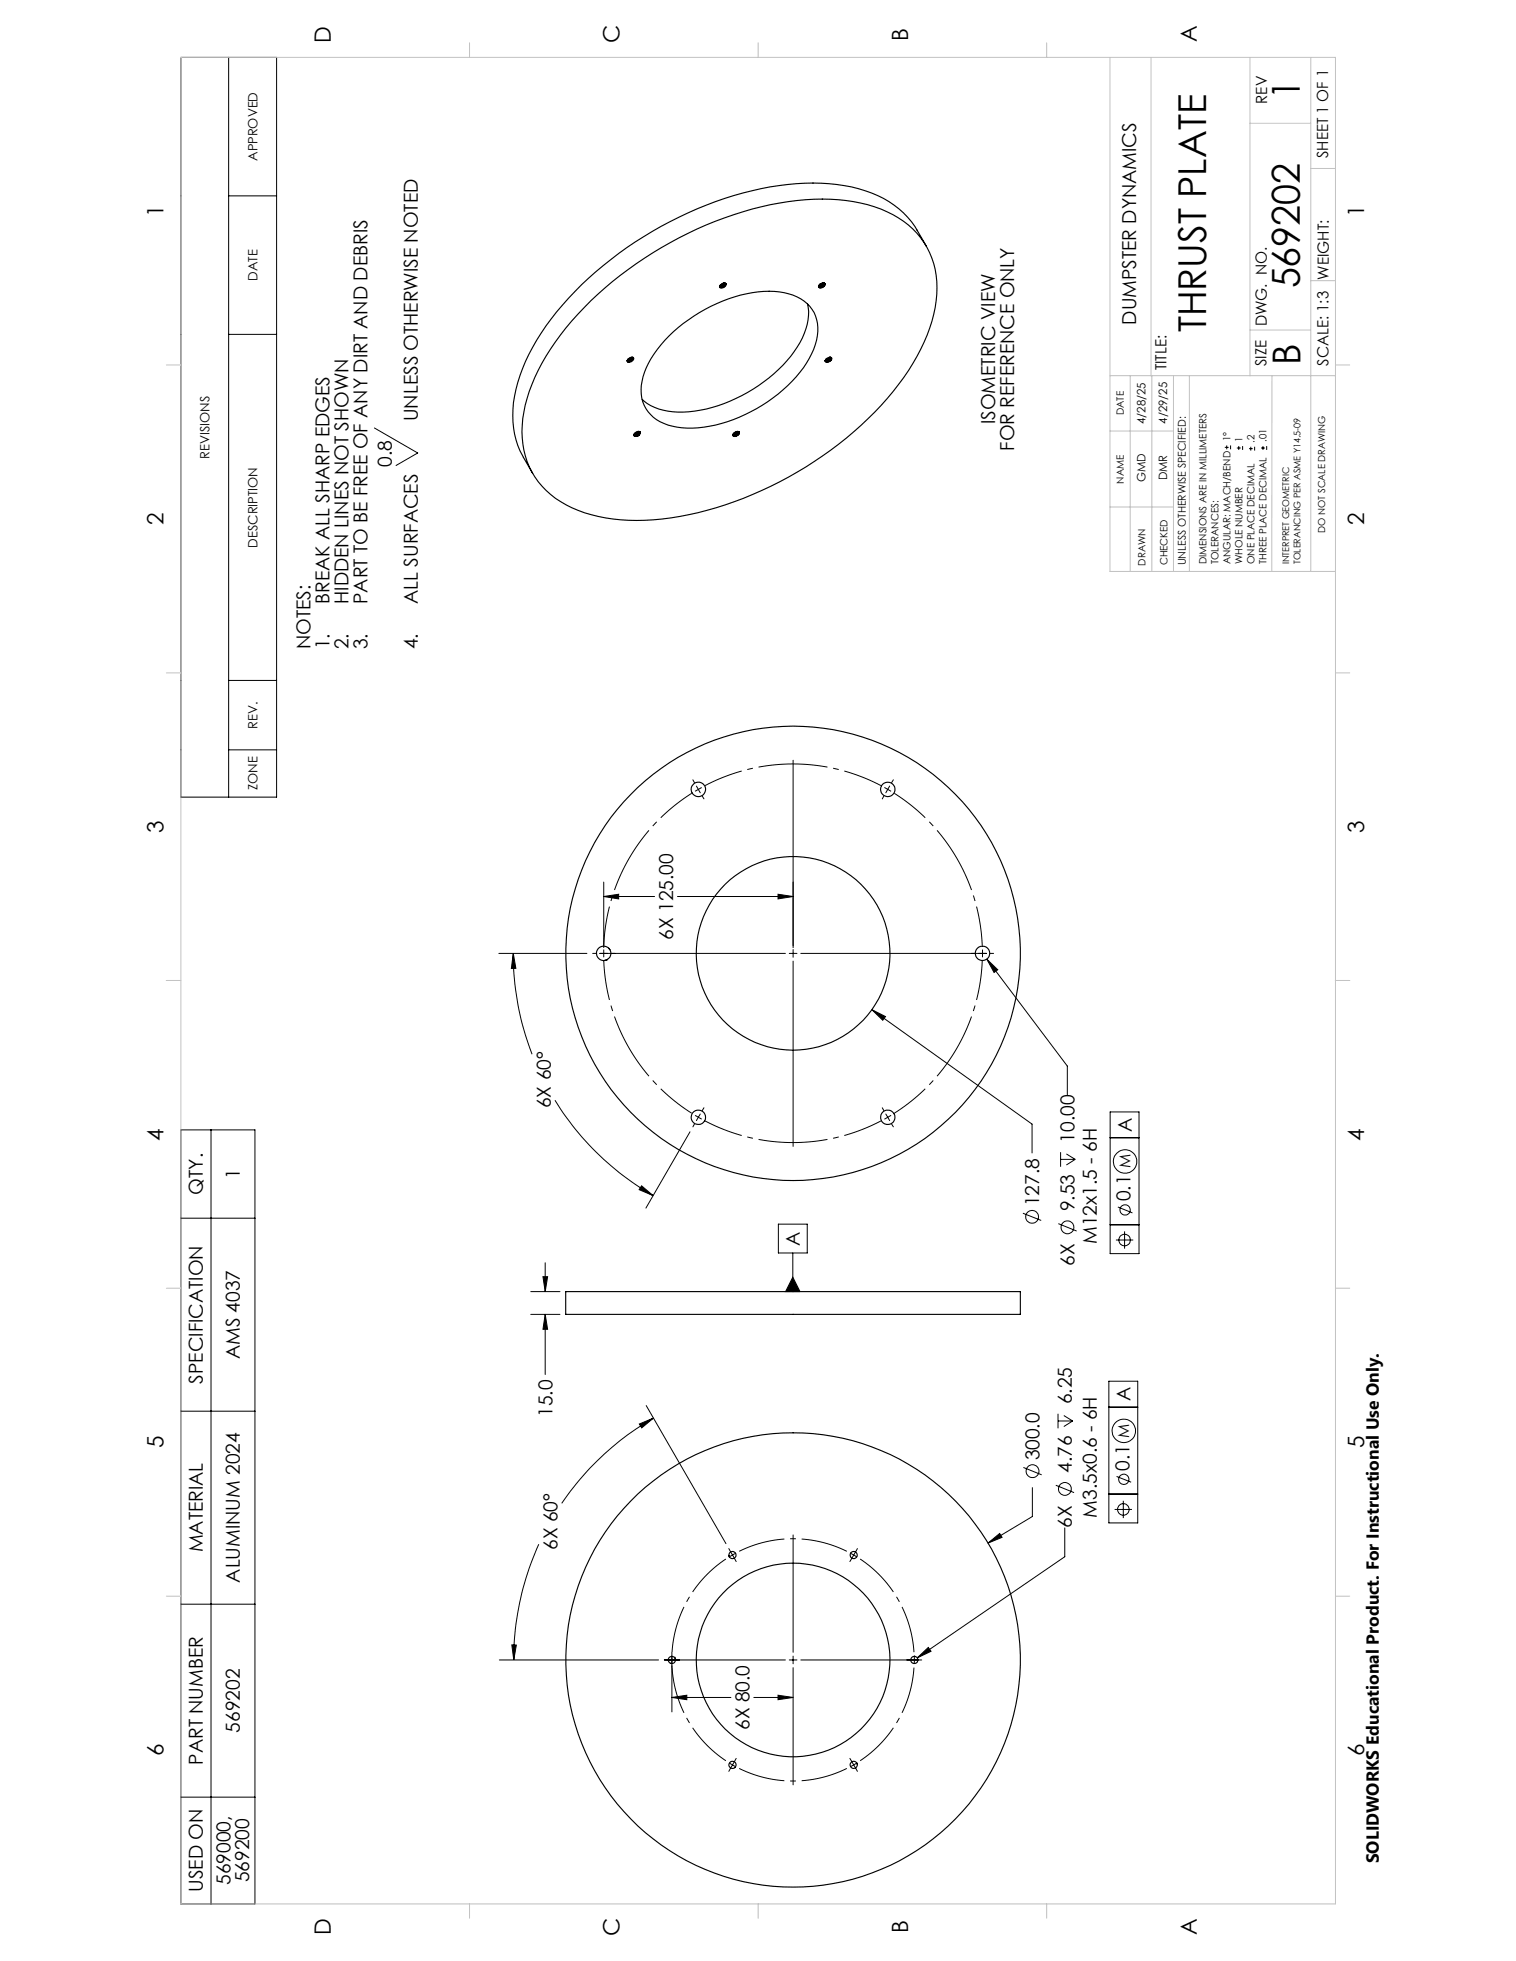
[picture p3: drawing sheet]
<svg xmlns="http://www.w3.org/2000/svg" width="216mm" height="279mm" viewBox="0 0 216 279" stroke-linecap="round" stroke-linejoin="round" font-family="sans-serif">
<g fill="none" stroke="#000" stroke-width=".16">
<path d="M131.9 35.1a16.5 16.5 0 0 0-3.2-4.8 17 17 0 0 0-10.6-4.1 42.3 42.3 0 0 0-21.4 4.7 50.9 50.9 0 0 0-18.9 15.5 23.9 23.9 0 0 0-4.7 11.9 11.9 11.9 0 0 0 1.4 6.9l1.4 2.2M84.2 42.8a53.3 53.3 0 0 1 28-14.1 26.4 26.4 0 0 1 13.2 1.1 11.7 11.7 0 0 1 7.9 9.4 19 19 0 0 1-2.7 11.5 45.1 45.1 0 0 1-15.8 15.8 48.8 48.8 0 0 1-23 7.6 21 21 0 0 1-12.7-3.1 11.6 11.6 0 0 1-4.7-11.3 25.5 25.5 0 0 1 5.4-12l1.6-2zM89.4 51.5l.2 .1M89.5 51.2l.2-.2h.5a.52 .52 0 0 1-.3 .5 .52 .52 0 0 1-.6-.1zM89.5 51.5v.1M89.5 51.5l.1 .1M89.9 50.9l-.4 .2M89.9 50.9l-.5 .3M90 50.9l-.3 .3h-.3M90 50.9l-.3 .3-.3 .1M90.1 50.9l-.3 .4h-.4M90.1 50.9l-.3 .4-.4 .1"/>
<path d="M90.2 51l-.4 .4h-.5a.64 .64 0 0 0 .9-.4M90.2 51a.59 .59 0 0 1-.9 .4l.2 .1M95.3 47.9a21.9 21.9 0 0 1 14.2-6.4 7.2 7.2 0 0 1 6.1 2.6 6 6 0 0 1 .3 5.7 18.9 18.9 0 0 1-9 8.8 17.7 17.7 0 0 1-10.5 2.3 5.7 5.7 0 0 1-4.9-3.7 8.1 8.1 0 0 1 1.7-6.8l.9-1.3zM102.5 40.8l.2 .1 .4-.2 .2-.3a.66 .66 0 0 1-.8 .5M102.6 40.6l.3-.2h.4a.51 .51 0 0 1-.2 .6 .51 .51 0 0 1-.6-.1zM103.1 40.3l-.5 .3M103.2 40.3l-.3 .3-.4 .1M103.2 40.3l-.2 .3-.5 .1M103.3 40.4l-.3 .3-.5 .1M103.4 40.4a.62 .62 0 0 1-.9 .5M115 43.3a8.5 8.5 0 0 1-1.9 6.8 21.9 21.9 0 0 1-15.8 8.6 7.9 7.9 0 0 1-5.8-1.8M116.7 40.6l.4-.3a.29 .29 0 0 1 .4 .2 .59 .59 0 0 1-.9 .4z"/>
<path d="M116.9 40.4l-.1 .1M117.1 40.4l-.3 .1M117.2 40.3l-.5 .3M117.2 40.3l-.3 .3h-.2M117.3 40.3v.1a.7 .7 0 0 1-.7 .3M117.3 40.3v.1a.71 .71 0 0 1-.7 .3M117.3 40.4l.1-.1a.69 .69 0 0 1-.8 .5M117.4 40.4h-.1a.68 .68 0 0 1-.7 .4M117.4 40.4h.1a.68 .68 0 0 1-.9 .4M117.5 40.4l-.1 .2a.69 .69 0 0 1-.8 .3 .57 .57 0 0 0 .9-.5l-.1 .1M117.5 51.4l.6-.2 .2-.2a.74 .74 0 0 1-.8 .4zM117.6 51.2l.6-.3-.2 .2-.4 .1"/>
<path d="M117.7 51.1l.2-.1a.36 .36 0 0 1 .6 .1 .6 .6 0 0 1-1 .4zM118.2 50.9l-.2 .3-.4 .1M118.3 50.9a.67 .67 0 0 1-.8 .4M118.4 51a.58 .58 0 0 1-.9 .4l.3 .1a.62 .62 0 0 0 .6-.5 .67 .67 0 0 1-.9 .4M90.3 61.9l.3-.1 .4-.3-.3 .4h-.4M90.4 61.7l.5-.2h.3a.56 .56 0 0 1-.3 .6 .56 .56 0 0 1-.6 0zM90.8 61.5l-.4 .2M91 61.5l-.4 .3h-.3h.3l.3-.3M91 62l-.4 .2M91 62a.53 .53 0 0 1-.7 .1M91.1 61.5l-.1 .2-.3 .3h-.4M91.2 61.5l-.1 .3-.3 .2h-.5a.6 .6 0 0 0 .7-.1v.1"/>
<path d="M104.5 61.7l.5-.2h.3a.56 .56 0 0 1-.3 .6 .56 .56 0 0 1-.6 0zM104.9 61.5l-.4 .2M105 61.5l-.5 .3M105 61.5l-.6 .3M105.1 61.5l-.3 .3-.4 .1 .4-.1 .3-.3M105.2 61.5l-.3 .4-.5 .1 .5-.1 .3-.4M105.2 61.5a.64 .64 0 0 1-.8 .5M105.3 61.6a.65 .65 0 0 1-.9 .4M105.3 61.6a.62 .62 0 0 1-.9 .4M86.3 136.8l-.3 .1M86.5 136.7l-.1 .1M86.7 135.1l.2 .2"/>
<path d="M80.6 184h64.7v3.3h-64.7zM95.5 237h.2M96.1 236.3h.1M103.8 221.6l.1 .2M130.2 236h.2M104.8 251.7l-.2 .2M122 251.2l.1 .2"/>
<circle cx="99.5" cy="112.5" r="1.03"/>
<circle cx="126.4" cy="112.5" r="1.04"/>
<circle cx="86" cy="135.8" r="1.03"/>
<circle cx="112.9" cy="135.8" r="32.4"/>
<circle cx="113" cy="135.8" r="13.8"/>
<circle cx="139.9" cy="135.8" r="1.03"/>
<circle cx="99.5" cy="159.2" r="1.02"/>
<circle cx="126.4" cy="159.2" r="1.03"/>
<circle cx="95.7" cy="236.5" r=".52"/>
<circle cx="104.3" cy="221.6" r=".52"/>
<circle cx="113" cy="236.5" r="13.8"/>
<circle cx="113" cy="236.5" r="32.4"/>
<circle cx="121.6" cy="221.6" r=".51"/>
<circle cx="130.2" cy="236.5" r=".52"/>
<circle cx="104.3" cy="251.5" r=".51"/>
<circle cx="121.6" cy="251.5" r=".51"/>
</g>
<g fill="none" stroke="#000" stroke-width=".14">
<path d="M25.8 8.2h13.6v105.4h-13.6zM32.6 8.2v105.4M32.6 27.9h6.8M32.6 47.6h6.8M53.3 61l6.2 3.5-3.1 1.8M174.4 63.7h.6M174.7 63.5v.5M175.3 63.5v.5M176.1 63.8h.6M176.4 63.6v.5M177 63.6v.5M177.9 63.9h.5"/>
<path d="M178.1 63.6v.6M178.7 63.6v.6M179.6 63.8h.5M179.9 63.6v.5M180.4 63.6v.5M32.6 96.9h6.8M32.6 106.8h6.8M98.7 111.1l.2 .4M99.2 112l.5 1M99.9 112.2l-.9 .6M100 113.4l.3 .4M113 108.3v26.7"/>
<path d="M125.9 113.4l-.3 .4M125.9 112.2l1 .6M126.7 112l-.5 1M127.2 111.1l-.2 .4M71 135.8h12.6M73.1 135.8l.4 2.2h-.7zM73.1 135.8a39.3 39.3 0 0 0 2.7 14.4M84.4 135.8h.5M85.4 135.8h26.5M86 135.3v1.1M86 127.7l2.1-.3v.7zM86 125.7v9.3"/>
<path d="M86 127.7h7.2M96.5 127.7h16.5M110.8 127.4l2.2 .3-2.2 .4zM112.4 135.8h1.1M113 135.3v1.1M113 136.9v26.4M114 135.8h26.5M139.9 135.3v1.1M140.5 136.7l1.6 1.5-.5 .4zM140.5 136.7l11.5 15.2v4.1M141 135.8h.5M79 156.8a39.7 39.7 0 0 0 14 13.5"/>
<path d="M99 158.9l.5 .3M99.5 159.2l.4 .3M99.5 159.2l-.3 .5M99.7 158.7l-.2 .5M100.3 157.8l-.3 .4M124.2 143.9l1.9 .9-.4 .6zM124.2 143.9l22.8 16.3v4.1M125.6 157.8l.3 .4M126.2 158.7l.2 .5M126.4 159.2l-.5 .3M126.4 159.2l.3 .5M126.9 158.9l-.5 .3"/>
<path d="M158.1 158.4h4.1v20.2h-4.1zM25.8 161h10.5v110.3h-10.5zM25.8 173.6h10.5M30.1 161v110.3M77.6 179.9v4.1M91.4 169l1.6 1.3-2-.8zM98.3 161.3l-6.3 10.8M98.9 160.1l-.2 .5M110.9 174.4h4.1v4.1h-4.1zM112.9 178.5v5.5M127 160.1l.2 .5M145.7 172.9l2.6 1"/>
<path d="M150.7 174.3l2.6 1.1M151 164.2v2M151 165.2h2.1M151.9 164.4l1.2 .8M153.1 165.2l-1.2 .8M158.1 174.5h4.1M158.1 162.1h4.1M158.9 176.7h2.5M159.2 172l2.1 .8M160.2 175.4v2.5M75.6 184h4.1M75.6 187.3h4.1"/>
<path d="M77.3 181.9h.7l-.4 2.1zM77.6 187.3l.4 2.1h-.7zM77.6 187.3v8.5M112.9 182l1 2h-2zM157.9 196.8h4.1v20.2h-4.1zM25.8 201.1h10.5M91 202.9l2.1-.9-1.7 1.4zM92 200.3l11.4 19.6M93.1 202a39.7 39.7 0 0 0-13.1 12.2M113 218.7v16.7M140.7 219.9l1.7-1.4 .3 .5zM145.7 209.1l2.6 1"/>
<path d="M147 212v4.1l-6.3 3.8M150.4 211.6l2.6 1.1M150.7 201.4v2.1M150.7 202.5h2.1M151.5 201.7l1.3 .8M151.6 217.7v4.1l-21 14.4M152.8 202.5l-1.3 .8M157.9 212.9h4.1M157.9 200.5h4.1M158.7 215.1h2.5M159 210.4l2.1 .8M160 213.8v2.5"/>
<path d="M25.8 228.6h10.5M71.1 236.5h22.7M72.9 234.4h.6l-.3 2.1zM76.7 220a40 40 0 0 0-3.5 16.5M94.6 236.5h17.3M95.7 236v1.1M95.7 235.4v8.5M103.8 220.6l.5 1M104.3 221.6l-.5 .2M104.3 221.6l.5 .9M104.8 221.3l-.5 .3M112.4 236.5h1.1"/>
<path d="M113 236v1.1M113 237.6v16.7M114 236.5h17.3M121.1 221.3l.5 .3M121.6 221.6l.4 .2M121.6 221.6l-.6 .9M122.1 220.6l-.5 1M130.2 236v1.1M130.6 236.2l1.6-1.5 .4 .6zM25.8 256.1h10.5M95.7 241.9l2.1-.4v.7zM95.7 241.9h8.4"/>
<path d="M103.8 251.2l.5 .3M104.3 251.5l.5 .2M104.3 251.5l-.5 .9M104.8 250.5l-.5 1M107.4 241.9h5.6M110.8 241.5l2.2 .4-2.2 .3zM121 250.5l.6 1M121.6 251.5l-.5 .2M121.6 251.5l.5 .9M122 251.2l-.4 .3"/>
<circle cx="147" cy="173.4" r=".91"/>
<circle cx="152" cy="174.9" r=".92"/>
<circle cx="160.2" cy="176.7" r=".83"/>
<circle cx="160.2" cy="172.4" r=".74"/>
<circle cx="160.2" cy="165.5" r="1.67"/>
<circle cx="147" cy="209.6" r=".92"/>
<circle cx="151.7" cy="212.1" r=".92"/>
<circle cx="160" cy="215.1" r=".82"/>
<circle cx="160" cy="210.8" r=".73"/>
<circle cx="160.1" cy="203.9" r="1.67"/>
</g>
<path d="M95.7 237.6a17.3 17.3 0 0 0 7.7 13.3M103.4 222.1a17.3 17.3 0 0 0-7.7 13.3M120.6 221a17.3 17.3 0 0 0-15.3 0M130.2 235.4a17.3 17.3 0 0 0-7.7-13.3M105.3 252a17.3 17.3 0 0 0 15.3 0M122.5 250.9a17.3 17.3 0 0 0 7.7-13.3" fill="none" stroke="#000" stroke-width=".14" stroke-dasharray="9.9 .8 .8 .8" stroke-dashoffset="3.2" stroke-linecap="butt"/>
<path d="M98.5 113a27 27 0 0 0-12.5 21.7M125.5 111.9a27 27 0 0 0-25.1 0M86 136.9a27 27 0 0 0 12.5 21.7M139.9 134.7a27 27 0 0 0-12.5-21.7M100.4 159.7a27 27 0 0 0 25.1 0M127.4 158.6a27 27 0 0 0 12.5-21.7" fill="none" stroke="#000" stroke-width=".14" stroke-dasharray="9.9 .8 .8 .8" stroke-dashoffset="4.2" stroke-linecap="butt"/>
<g fill="none" stroke="#c0c0c0" stroke-width=".14">
<path d="M25.8 8.2h164.4v263.1h-164.4zM66.9 6.1v2.1M108 6.1v2.1M149.1 6.1v2.1M158.1 8.2v73.2h32.1M163.9 8.2v45.3M178 8.2v45.3M178 17.6h8.7M186.7 8.2v73.1M186.7 40h3.5M186.7 24h3.5M23.7 52h2.1"/>
<path d="M158.1 53.5h32.1M161 53.5v27.9M164 53.5v27.9M167.1 53.5v27.9M169.4 53.5v27.9M178 47h8.7M181.1 53.5v27.8M190.2 52h2M158.1 61.4h9M158.1 72.2h9M23.7 95.9h2.1M190.2 95.9h2"/>
<path d="M23.7 139.7h2.1M190.2 139.7h2M23.7 183.5h2.1M190.2 183.5h2M23.7 227.4h2.1M190.2 227.4h2M66.9 271.3v2M108 271.2v2.1M149.1 271.3v2"/>
</g>
<g fill="#000">
<path d="M112.9 182l1 2h-2z"/>
<path d="M140.7 219.9l2-.9-.3-.5zM91 202.9l2.1-.9-1.7 1.4zM72.9 234.4h.6l-.3 2.1zM95.7 241.9l2.1-.4v.7zM110.8 241.5l2.2 .4-2.2 .3zM130.6 236.2l2-.9-.4-.6zM77.3 181.9h.7l-.4 2.1zM77.6 187.3l.4 2.1h-.7zM91.4 169l-.4 .5 2 .8zM73.1 135.8l-.3 2.2h.7zM124.2 143.9l1.5 1.5 .4-.6zM86 127.7l2.1-.3v.7zM110.8 127.4l2.2 .3-2.2 .4zM140.5 136.7l1.1 1.9 .5-.4z"/>
</g>
<g font-size="5.5">
<text x="185.1" y="14" transform="rotate(-90 185.1 14)">1</text>
<text x="185.1" y="41.1" transform="rotate(-90 185.1 41.1)">569202</text>
<text x="171.8" y="47.3" transform="rotate(-90 171.8 47.3)">THRUST PLATE</text>
<text x="185.2" y="52.1" transform="rotate(-90 185.2 52.1)">B</text>
</g>
<g font-size="3.2">
<text x="129.3" y="5.8" transform="rotate(-90 129.3 5.8)">B</text>
<text x="47.1" y="6.1" transform="rotate(-90 47.1 6.1)">D</text>
<text x="88.2" y="6.2" transform="rotate(-90 88.2 6.2)">C</text>
<text x="170.5" y="6" transform="rotate(-90 170.5 6)">A</text>
<text x="23.3" y="31" transform="rotate(-90 23.3 31)">1</text>
<text x="194.3" y="31" transform="rotate(-90 194.3 31)">1</text>
<text x="23.3" y="74.8" transform="rotate(-90 23.3 74.8)">2</text>
<text x="194.3" y="74.8" transform="rotate(-90 194.3 74.8)">2</text>
<text x="23.3" y="118.7" transform="rotate(-90 23.3 118.7)">3</text>
<text x="194.3" y="118.7" transform="rotate(-90 194.3 118.7)">3</text>
<text x="23.3" y="162.5" transform="rotate(-90 23.3 162.5)">4</text>
<text x="194.3" y="162.5" transform="rotate(-90 194.3 162.5)">4</text>
<text x="23.3" y="206.4" transform="rotate(-90 23.3 206.4)">5</text>
<text x="194.3" y="206.4" transform="rotate(-90 194.3 206.4)">5</text>
<text x="23.3" y="250.2" transform="rotate(-90 23.3 250.2)">6</text>
<text x="194.3" y="250.2" transform="rotate(-90 194.3 250.2)">6</text>
<text x="47.1" y="275.7" transform="rotate(-90 47.1 275.7)">D</text>
<text x="88.2" y="275.8" transform="rotate(-90 88.2 275.8)">C</text>
<text x="129.3" y="275.5" transform="rotate(-90 129.3 275.5)">B</text>
<text x="170.5" y="275.7" transform="rotate(-90 170.5 275.7)">A</text>
</g>
<g font-size="2.7">
<text x="161.8" y="46.3" transform="rotate(-90 161.8 46.3)">DUMPSTER DYNAMICS</text>
<text x="59.5" y="60" transform="rotate(-90 59.5 60)">UNLESS OTHERWISE NOTED</text>
<text x="141.7" y="60.4" transform="rotate(-90 141.7 60.4)">ISOMETRIC VIEW</text>
<text x="144.4" y="64.2" transform="rotate(-90 144.4 64.2)">FOR REFERENCE ONLY</text>
<text x="55.8" y="66.5" transform="rotate(-90 55.8 66.5)">0.8</text>
<text x="46.9" y="86" transform="rotate(-90 46.9 86)">BREAK ALL SHARP EDGES</text>
<text x="49.6" y="86" transform="rotate(-90 49.6 86)">HIDDEN LINES NOT SHOWN</text>
<text x="52.3" y="86" transform="rotate(-90 52.3 86)">PART TO BE FREE OF ANY DIRT AND DEBRIS</text>
<text x="59.5" y="86" transform="rotate(-90 59.5 86)">ALL SURFACES</text>
<text x="44.2" y="92.5" transform="rotate(-90 44.2 92.5)">NOTES:</text>
<text x="46.9" y="92.5" transform="rotate(-90 46.9 92.5)">1.</text>
<text x="49.6" y="92.5" transform="rotate(-90 49.6 92.5)">2.</text>
<text x="52.3" y="92.5" transform="rotate(-90 52.3 92.5)">3.</text>
<text x="59.5" y="92.5" transform="rotate(-90 59.5 92.5)">4.</text>
<text x="95.9" y="133.9" transform="rotate(-90 95.9 133.9)">6X 125.00</text>
<text x="78.4" y="157.9" transform="rotate(-90 78.4 157.9)">6X 60°</text>
<text x="161.2" y="161.3" transform="rotate(-90 161.2 161.3)">A</text>
<text x="153" y="162.8" transform="rotate(-90 153 162.8)">10.00</text>
<text x="28.9" y="170.2" transform="rotate(-90 28.9 170.2)">QTY.</text>
<text x="34.2" y="168" transform="rotate(-90 34.2 168)">1</text>
<text x="148" y="171.9" transform="rotate(-90 148 171.9)">127.8</text>
<text x="153" y="172.6" transform="rotate(-90 153 172.6)">9.53</text>
<text x="161" y="171.2" transform="rotate(-90 161 171.2)">0.1</text>
<text x="113.9" y="177.5" transform="rotate(-90 113.9 177.5)">A</text>
<text x="156.2" y="177.2" transform="rotate(-90 156.2 177.2)">M12x1.5 - 6H</text>
<text x="153" y="180.4" transform="rotate(-90 153 180.4)">6X</text>
<text x="28.9" y="197.2" transform="rotate(-90 28.9 197.2)">SPECIFICATION</text>
<text x="34.2" y="193.7" transform="rotate(-90 34.2 193.7)">AMS 4037</text>
<text x="78.7" y="201.9" transform="rotate(-90 78.7 201.9)">15.0</text>
<text x="152.6" y="200.1" transform="rotate(-90 152.6 200.1)">6.25</text>
<text x="161" y="199.6" transform="rotate(-90 161 199.6)">A</text>
<text x="148" y="208.1" transform="rotate(-90 148 208.1)">300.0</text>
<text x="152.6" y="209.9" transform="rotate(-90 152.6 209.9)">4.76</text>
<text x="160.8" y="209.6" transform="rotate(-90 160.8 209.6)">0.1</text>
<text x="28.9" y="221.2" transform="rotate(-90 28.9 221.2)">MATERIAL</text>
<text x="79.4" y="220.9" transform="rotate(-90 79.4 220.9)">6X 60°</text>
<text x="152.6" y="217.7" transform="rotate(-90 152.6 217.7)">6X</text>
<text x="156.2" y="216.2" transform="rotate(-90 156.2 216.2)">M3.5x0.6 - 6H</text>
<text x="34.2" y="225.5" transform="rotate(-90 34.2 225.5)">ALUMINUM 2024</text>
<text x="28.9" y="251.4" transform="rotate(-90 28.9 251.4)">PART NUMBER</text>
<text x="34.2" y="246.9" transform="rotate(-90 34.2 246.9)">569202</text>
<text x="106.8" y="246.5" transform="rotate(-90 106.8 246.5)">6X 80.0</text>
<text x="28.9" y="269.6" transform="rotate(-90 28.9 269.6)">USED ON</text>
<text x="32.8" y="268.6" transform="rotate(-90 32.8 268.6)">569000,</text>
<text x="35.5" y="268.2" transform="rotate(-90 35.5 268.2)">569200</text>
</g>
<text font-size="2.5" x="196.4" y="265.5" transform="rotate(-90 196.4 265.5)">SOLIDWORKS Educational Product. For Instructional Use Only.</text>
<g font-size="2.2">
<text x="180.5" y="14.8" transform="rotate(-90 180.5 14.8)">REV</text>
<text x="189.2" y="22.5" transform="rotate(-90 189.2 22.5)">SHEET 1 OF 1</text>
<text x="189.2" y="39.8" transform="rotate(-90 189.2 39.8)">WEIGHT:</text>
<text x="180.4" y="46.5" transform="rotate(-90 180.4 46.5)">DWG. NO.</text>
<text x="166.1" y="52.8" transform="rotate(-90 166.1 52.8)">TITLE:</text>
<text x="180.4" y="52.2" transform="rotate(-90 180.4 52.2)">SIZE</text>
<text x="189.2" y="52.1" transform="rotate(-90 189.2 52.1)">SCALE: 1:3</text>
<text x="161" y="166.5" transform="rotate(-90 161 166.5)">M</text>
<text x="160.8" y="204.9" transform="rotate(-90 160.8 204.9)">M</text>
</g>
<g font-size="1.8">
<text x="36.6" y="22.9" transform="rotate(-90 36.6 22.9)">APPROVED</text>
<text x="36.6" y="40" transform="rotate(-90 36.6 40)">DATE</text>
<text x="29.8" y="65.3" transform="rotate(-90 29.8 65.3)">REVISIONS</text>
<text x="36.6" y="78" transform="rotate(-90 36.6 78)">DESCRIPTION</text>
<text x="36.6" y="103.8" transform="rotate(-90 36.6 103.8)">REV.</text>
<text x="36.6" y="112.6" transform="rotate(-90 36.6 112.6)">ZONE</text>
</g>
<g font-size="1.6">
<text x="163.1" y="60.4" transform="rotate(-90 163.1 60.4)">4/28/25</text>
<text x="166.2" y="60.3" transform="rotate(-90 166.2 60.3)">4/29/25</text>
<text x="163.1" y="68.7" transform="rotate(-90 163.1 68.7)">GMD</text>
<text x="166.2" y="68.5" transform="rotate(-90 166.2 68.5)">DMR</text>
</g>
<text font-size="1.5" x="168.9" y="80.6" transform="rotate(-90 168.9 80.6)">UNLESS OTHERWISE SPECIFIED:</text>
<g font-size="1.4">
<text x="160" y="59.2" transform="rotate(-90 160 59.2)">DATE</text>
<text x="175.2" y="62.9" transform="rotate(-90 175.2 62.9)">1°</text>
<text x="177" y="63" transform="rotate(-90 177 63)">1</text>
<text x="178.7" y="63.1" transform="rotate(-90 178.7 63.1)">.2</text>
<text x="180.4" y="63" transform="rotate(-90 180.4 63)">.01</text>
<text x="160" y="68.9" transform="rotate(-90 160 68.9)">NAME</text>
<text x="188.7" y="75.9" transform="rotate(-90 188.7 75.9)">DO NOT SCALE DRAWING</text>
<text x="163.1" y="80.6" transform="rotate(-90 163.1 80.6)">DRAWN</text>
<text x="166.3" y="80.6" transform="rotate(-90 166.3 80.6)">CHECKED</text>
<text x="171.8" y="80.4" transform="rotate(-90 171.8 80.4)">DIMENSIONS ARE IN MILLIMETERS</text>
<text x="173.5" y="80.4" transform="rotate(-90 173.5 80.4)">TOLERANCES:</text>
<text x="175.2" y="80.4" transform="rotate(-90 175.2 80.4)">ANGULAR: MACH/BEND</text>
<text x="177" y="80.4" transform="rotate(-90 177 80.4)">WHOLE NUMBER</text>
<text x="178.7" y="80.4" transform="rotate(-90 178.7 80.4)">ONE PLACE DECIMAL</text>
<text x="180.4" y="80.4" transform="rotate(-90 180.4 80.4)">THREE PLACE DECIMAL</text>
</g>
<g font-size="1.3">
<text x="183.6" y="80.4" transform="rotate(-90 183.6 80.4)">INTERPRET GEOMETRIC</text>
<text x="185.2" y="80.4" transform="rotate(-90 185.2 80.4)">TOLERANCING PER ASME Y14.5-09</text>
</g>
</svg>
